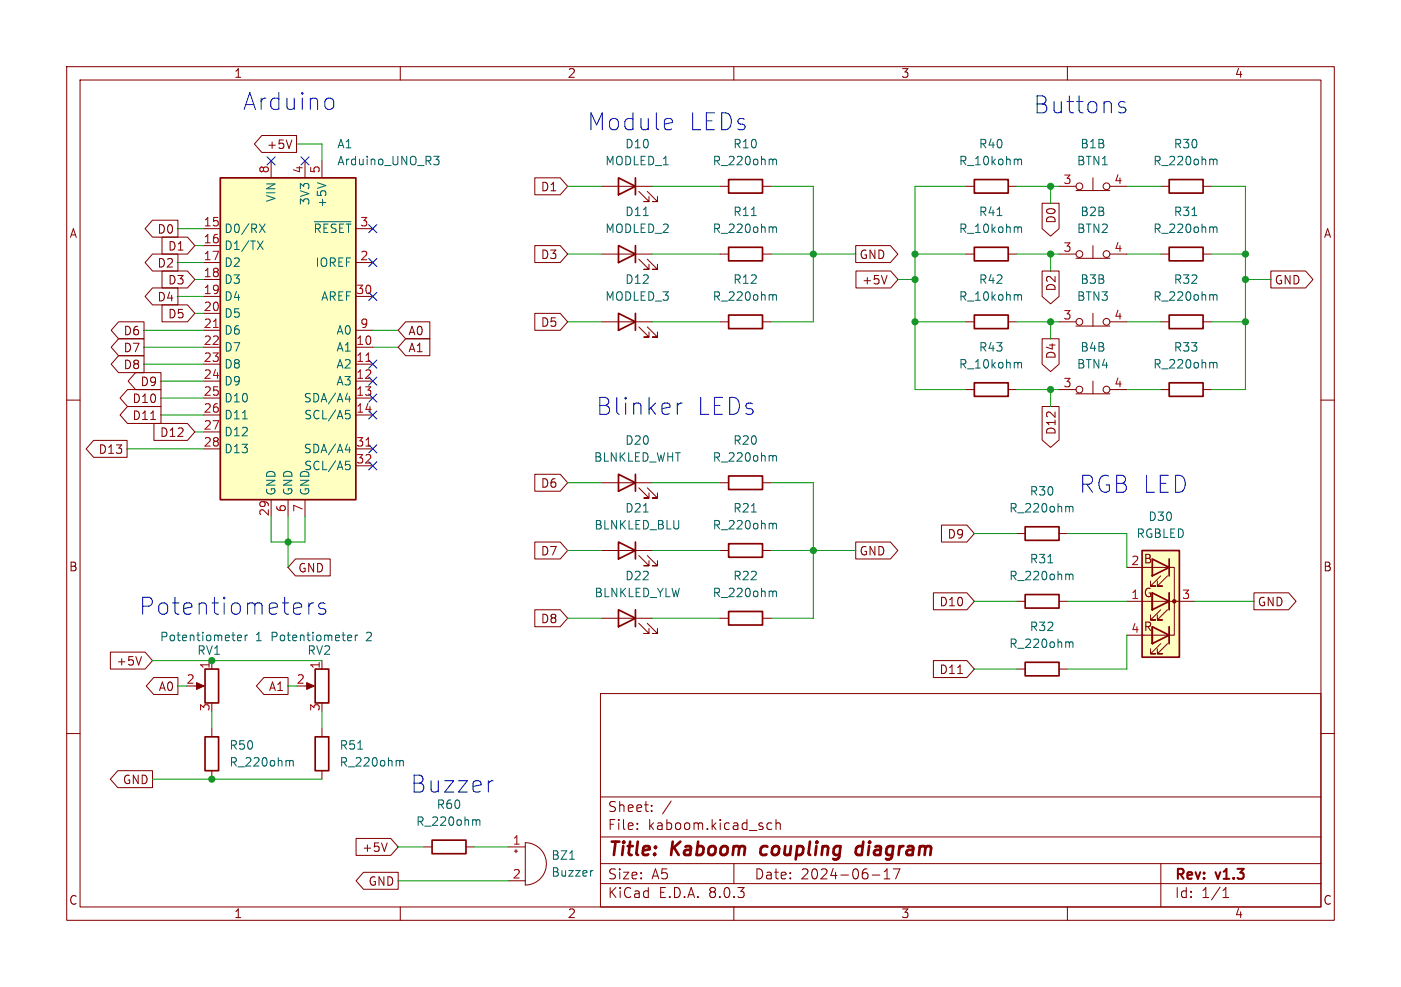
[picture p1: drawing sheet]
<svg xmlns="http://www.w3.org/2000/svg" width="210mm" height="148mm" viewBox="0 0 210 148" stroke-linecap="round" stroke-linejoin="round" font-family="sans-serif">
<g fill="none" stroke="#840000" stroke-width=".15">
<path d="M10 10h190v128h-190zM12 12h186v124h-186zM60 10v2M110 10v2M160 10v2M10 60h2M158.7 58.4h2.6M161.3 59.1h5.1M163.8 57.2v1.9M166.4 58.4h2.5M198 60h2M10 110h2"/>
<path d="M90 104h108v32h-108zM90 119.5h108M198 110h2M60 136v2M90 132.5h108M90 129.5h108M90 125.5h108M95.5 124.2v.2M95.5 123.5v.1M97.7 121.5v.2M97.7 120.8v.1M100.6 120.1l-1.3 1.9"/>
<path d="M110 136v2M110 129.5v3M115 124.1l.3 .3 .4-.1M115.7 123.5l-.4-.1-.3 .3M116.3 123.5a.37 .37 0 0 1 .7 .1v.8M116.3 122.9v1.5M130.8 131.2h1.1M132.5 131.8h.9M132.5 130.7l.5-.4v1.5M134.9 130.3l-.6 1.5M160 136v2M174 129.5v6.5"/>
<path d="M183.3 134.6h.9M183.3 133.5l.5-.4v1.5"/>
<circle cx="161.8" cy="58.4" r=".51"/>
<circle cx="165.9" cy="58.4" r=".51"/>
</g>
<path d="M114.2 127.1l-.2 .7 .3 .4M129.3 127a.66 .66 0 0 0-1 .3v.5l.1 .3 .2 .1 .6-.1M129.4 126.2l-.2 2" fill="none" stroke="#840000" stroke-width=".4"/>
<path d="M33 26.7h20.3v48.2h-20.3z" fill="#ffffc2"/>
<path d="M33 26.7h20.3v48.2h-20.3zM92.7 71.1l2.5 1.3-2.5 1.3zM95.2 71.1v2.6M109.2 71.4h5.1v2h-5.1zM153.7 79h5v2h-5zM92.7 91.4l2.5 1.3-2.5 1.3zM92.7 81.3l2.5 1.3-2.5 1.2zM95.2 81.3v2.5M95.2 91.4v2.6M109.2 91.7h5.1v2h-5.1zM153.7 89.2h5v2h-5zM153.7 99.3h5v2h-5z" fill="none" stroke="#840000" stroke-width=".25"/>
<g fill="none" stroke="#840000" stroke-width=".15">
<path d="M30.5 34.3h2.5M30.5 36.8h2.5M30.5 39.4h2.5M40.6 24.1v2.6M45.7 24.1v2.6M48.3 24.1v2.6M53.3 34.3h2.6M53.3 39.4h2.6M30.5 52.1h2.5M30.5 54.6h2.5M30.5 57.2h2.5M30.5 59.7h2.5"/>
<path d="M30.5 41.9h2.5M30.5 44.5h2.5M30.5 47h2.5M30.5 49.5h2.5M53.3 52.1h2.6M53.3 54.6h2.6M53.3 57.2h2.6M53.3 59.7h2.6M53.3 44.5h2.6M53.3 49.5h2.6M30.5 62.2h2.5M30.5 64.8h2.5"/>
<path d="M30.5 67.3h2.5M40.6 74.9v2.6M43.2 74.9v2.6M45.7 74.9v2.6M53.3 62.2h2.6M53.3 67.3h2.6M53.3 69.9h2.6M90.2 72.4h7.6M95.8 73.2l1.5 1.5h-.8h.8v-.8M97 73.2l1.6 1.5h-.8h.8v-.8M107.9 72.4h1.3M114.3 72.4h1.3"/>
<path d="M90.2 92.7h7.6M90.2 82.6h7.6M95.8 93.5l1.5 1.5h-.8h.8v-.8M95.8 83.3l1.5 1.5h-.8h.8v-.7M97 93.5l1.6 1.5h-.8h.8v-.8M97 83.3l1.6 1.5h-.8h.8v-.7M107.9 92.7h1.3M114.3 92.7h1.3M152.4 80h1.3M152.4 90.2h1.3M158.7 80h1.3M158.7 90.2h1.3"/>
<path d="M152.4 100.3h1.3M158.7 100.3h1.3"/>
</g>
<path d="M32 49.1h.7M54.9 54.2h.7M54.9 66.9h.7" fill="none" stroke="#a90000" stroke-width=".15"/>
<g fill="none" stroke="#006464" stroke-width=".15">
<path d="M38.6 36.1l.8 1.3M38.9 33.6l.8 1.3M39.4 36.1l-.8 1.3M39.7 33.6l-.8 1.3M47.1 33.2h5.5M47.6 27.4l1.2 .4M65 23.4h.8l-.4 .5 .3 .1 .1 .5-.2 .2h-.4M51.8 59.8h.8M52.4 59.4v.9M36.3 62.8h.8M51.8 67.5h.8M51.8 61.5h.6"/>
<path d="M51.8 69.2h.6M51.9 62h.3l.3 .3-.1 .4-.5 .1M51.9 69.6h.3l.3 .3-.1 .5h-.5M52.4 67v.9M96.4 76.8h.8M115.8 68.5l.2-.2 .3 .1 .1 .8M160.3 76.1l.2-.2 .3 .1v.8M115.8 88.8l.2-.2 .3 .1 .1 .8M157.1 84.4h.7M160.3 86.3l.2-.2 .3 .1v.7M160.3 96.4l.2-.1h.3v.8"/>
</g>
<path d="M171.2 82.6h5.6v16h-5.6z" fill="#ffffc2"/>
<g fill="#840000" stroke="#840000" stroke-width=".15">
<path d="M46 102.4l1.1 .5-1.1 .5z"/>
<path d="M29.5 102.4l1.1 .5-1.1 .5z"/>
<circle cx="176" cy="90.2" r=".25"/>
</g>
<g fill="none" stroke="#840000" stroke-width=".15">
<path d="M22.9 38.1h3.8v2.5h-3.8l-1.2-1.2zM22.9 33h3.8v2.6h-3.8l-1.2-1.3zM24.3 35.6h3.8l1.1 1.2-1.1 1.3h-3.8zM39.2 20.3h5.2v2.6h-5.2l-1.1-1.3zM43.8 21l-.5 1.3M80.2 36.8h3.8l1.1 1.3-1.1 1.3h-3.8zM80.2 26.7h3.8l1.1 1.2-1.1 1.3h-3.8zM90.2 27.9h7.6M90.2 38.1h7.6M95.8 28.7l1.5 1.5h-.8h.8v-.7M95.8 38.9l1.5 1.5h-.8h.8v-.8M97 28.7l1.6 1.5h-.8h.8v-.7"/>
<path d="M97 38.9l1.6 1.5h-.8h.8v-.8M107.9 27.9h1.3M107.9 38.1h1.3M114.3 27.9h1.3M114.3 38.1h1.3M128.3 36.8h5.2l1.1 1.3-1.1 1.3h-5.2zM144.8 27.9h1.2M144.8 38.1h1.2M151.1 27.9h1.3M151.1 38.1h1.3M156.2 30.5h2.6v3.8l-1.3 1.1-1.3-1.1zM158.7 27.9h2.6"/>
<path d="M158.7 38.1h2.6M161.3 38.7h5.1M161.3 28.6h5.1M163.8 26.7v1.9M163.8 36.8v1.9M166.4 27.9h2.5M166.4 38.1h2.5M174 27.9h1.3M174 38.1h1.3M180.3 27.9h1.3M180.3 38.1h1.3M17.8 50.8h3.8v2.5h-3.8l-1.1-1.2z"/>
<path d="M17.8 53.3h3.8v2.6h-3.8l-1.1-1.3zM17.8 48.3h3.8v2.5h-3.8l-1.1-1.3zM19.1 58.4h5v2.6h-5l-1.1-1.3zM20.3 55.9h3.8v2.5h-3.8l-1.1-1.2zM22.9 43.2h3.8v2.5h-3.8l-1.2-1.2zM24.3 45.7h3.8l1.1 1.3-1.1 1.3h-3.8zM24.3 40.6h3.8l1.1 1.3-1.1 1.3h-3.8zM60.8 50.8h3.6v2.5h-3.6l-1.1-1.2zM60.8 48.3h3.6v2.5h-3.6l-1.1-1.3zM80.2 47h3.8l1.1 1.3-1.1 1.2h-3.8zM90.2 48.3h7.6M95.8 49l1.5 1.5h-.8h.8v-.7"/>
<path d="M97 49l1.6 1.5h-.8h.8v-.7M107.9 48.3h1.3M114.3 48.3h1.3M128.3 40.6h5.2l1.1 1.3-1.1 1.3h-5.2zM133 41.3l-.5 1.3M144.8 58.4h1.2M144.8 48.3h1.2M151.1 58.4h1.3M151.1 48.3h1.3M156.2 40.6h2.6v3.9l-1.3 1.1-1.3-1.1zM156.2 50.8h2.6v3.8l-1.3 1.1-1.3-1.1zM158.7 48.3h2.6"/>
<path d="M161.3 48.9h5.1M163.8 47v1.9M166.4 48.3h2.5M174 58.4h1.3M174 48.3h1.3M180.3 58.4h1.3M180.3 48.3h1.3M190.5 40.6h5.2l1.1 1.3-1.1 1.3h-5.2zM14 66h5v2.6h-5l-1.1-1.3zM19.1 61h5v2.5h-5l-1.1-1.3zM22.6 62.9h.7M23.1 63.5h5l1.1 1.3-1.1 1.2h-5z"/>
<path d="M80.2 71.1h3.8l1.1 1.3-1.1 1.3h-3.8zM141.1 78.7h3.8l1.1 1.3-1.1 1.3h-3.8zM156.2 61h2.6v5l-1.3 1.1-1.3-1.1zM16.5 97.8h5.2l1.2 1.3-1.2 1.2h-5.2zM21.2 98.5l-.4 1.2M31.7 99.1v1.2M44.3 83.8h5.2v2.6h-5.2l-1.1-1.3zM48.3 99.1v1.2M80.2 81.3h3.8l1.1 1.3-1.1 1.2h-3.8zM80.2 91.4h3.8l1.1 1.3-1.1 1.3h-3.8zM107.9 82.6h1.3M114.3 82.6h1.3"/>
<path d="M128.3 81.3h5.2l1.1 1.3-1.1 1.2h-5.2zM139.9 88.9h5l1.1 1.3-1.1 1.2h-5zM139.9 99.1h5l1.1 1.2-1.1 1.3h-5zM168.9 85.1h2.5M168.9 90.2h2.5M168.9 95.3h2.5M172.7 88.9v2.5zM172.7 91.4h.1M172.7 94v2.5zM172.7 96.5h.1M172.7 85.1h2.6M172.7 90.2h6.4"/>
<path d="M174 86.4l-1.5 1.5h.7h-.7v-.8M174 91.4l-1.5 1.6h.7h-.7v-.8M174 96.5l-1.5 1.5h.7h-.7v-.7M175 85.1h1v10.2h-3.3M175 86.4l-1.5 1.5h.7h-.7v-.8M175 91.4l-1.5 1.6h.7h-.7v-.8M175 96.5l-1.5 1.5h.7h-.7v-.7M175.3 88.9v2.5M175.3 94v2.5M188 88.9h5.2l1.1 1.3-1.1 1.2h-5.2zM17.7 115.6h5.2v2.5h-5.2l-1.2-1.3zM23 101.6h3.7v2.5h-3.7l-1.1-1.2z"/>
<path d="M29.2 102.9h1M31.7 109.2v1.3M31.7 115.6v1.2M39.5 101.6h3.7v2.5h-3.7l-1.1-1.2zM45.7 102.9h1M48.3 109.2v1.3M48.3 115.6v1.2M143.6 101h.7M53.4 125.7h5.2l1.1 1.3-1.1 1.3h-5.2zM54.5 130.8h5.2v2.6h-5.2l-1.1-1.3zM58 126.4l-.4 1.3M63.5 127h1.3"/>
<path d="M69.8 127h1.3M76.2 127h2.5M76.2 132.1h2.5M77.1 127.6h.5M77.3 127.4v.5M78.7 126.4a3.2 3.2 0 0 1 3.2 3.1 3.2 3.2 0 0 1-3.2 3.2z"/>
<circle cx="161.8" cy="38.1" r=".51"/>
<circle cx="161.8" cy="27.9" r=".51"/>
<circle cx="165.9" cy="38.1" r=".51"/>
<circle cx="165.9" cy="27.9" r=".51"/>
<circle cx="161.8" cy="48.3" r=".51"/>
<circle cx="165.9" cy="48.3" r=".51"/>
</g>
<g fill="none" stroke="#840000" stroke-width=".25">
<path d="M92.7 26.7l2.5 1.2-2.5 1.3zM92.7 36.8l2.5 1.3-2.5 1.3zM95.2 26.7v2.5M95.2 36.8v2.6M109.2 26.9h5.1v2.1h-5.1zM109.2 37.1h5.1v2h-5.1zM146 26.9h5.1v2.1h-5.1zM146 37.1h5.1v2h-5.1zM175.3 26.9h5v2.1h-5zM175.3 37.1h5v2h-5zM92.7 47l2.5 1.3-2.5 1.2zM95.2 47v2.5"/>
<path d="M109.2 47.2h5.1v2.1h-5.1zM146 47.2h5.1v2.1h-5.1zM146 57.4h5.1v2h-5.1zM175.3 57.4h5v2h-5zM175.3 47.2h5v2.1h-5zM109.2 81.5h5.1v2.1h-5.1zM171.2 82.6h5.6v16h-5.6zM172.7 83.8l2.6 1.3-2.6 1.3zM172.7 88.9l2.6 1.3-2.6 1.2zM172.7 94l2.6 1.3-2.6 1.2zM175.3 83.8v2.6M175.3 88.9v2.5"/>
<path d="M175.3 94v2.5M30.7 110.5h2.1v5.1h-2.1zM30.7 100.3h2.1v5.1h-2.1zM47.2 110.5h2.1v5.1h-2.1zM47.2 100.3h2.1v5.1h-2.1zM64.8 126h5v2h-5z"/>
</g>
<g fill="none" stroke="#006464" stroke-width=".15">
<path d="M96.4 32.3h.8M112.6 32.3h.8M115.8 24l.2-.1h.3l.1 .8M115.8 34.2l.2-.2 .3 .1 .1 .8M149.5 32.3h.7M152.6 23.9h.5v.8M152.6 34.1h.5v.8M178.7 32.3h.7M181.9 24l.2-.1h.3v.8M181.9 34.2l.2-.2 .3 .1v.8M115.8 44.4l.2-.2h.3l.1 .8M152.6 54.4h.5v.8"/>
<path d="M152.6 44.2h.5v.8M181.9 44.4l.2-.2h.3v.8M181.9 54.5l.2-.2 .3 .1v.8M112.6 76.8h.8M115.8 78.7l.2-.2h.3l.1 .8M35.6 95.7l.6-.2-.1-.2-.3-.1-.2 .2 .1 .6h.4M36.7 95.2v.9M37.1 95.2l-.2 .1-.2 .2M52.1 95.7l.6-.2v-.2l-.4-.1-.2 .2 .1 .6h.5M53.3 95.2v.9M53.6 95.2l-.2 .1-.1 .2M43.4 114.2l.2-.2 .3 .1 .1 .8"/>
<path d="M53.6 112.3h.8M59.9 114.2l.2-.2 .3 .1 .1 .8M71.4 123.1l.2-.2 .3 .1v.8M85.4 128.8h.7M88.9 130.5l-.3 .1"/>
</g>
<path d="M49.5 14.7l.3 .1 .2 .4v.7l-.2 .4-.3 .1M100.7 17.9l.1 .5-1.2 .2M167.8 16l.8 .2 .2 .2-.2 .4-.2 .1h-.5M167.8 15.3l.2-.1 .6 .1M101.5 60.4v1.7M102.3 60.4a.65 .65 0 0 0-.8 .5M46.3 90.4v1.7M47 90.4a.65 .65 0 0 0-.7 .5M48.7 90.5l-.6-.1-.2 .1-.1 .3 .1 .3 .8 .3 .1 .2-.1 .4-.2 .1h-.5l-.2-.1M73.7 117.1h.2" fill="none" stroke="#0000c2" stroke-width=".15"/>
<g fill="none" stroke="#009600" stroke-width=".15">
<path d="M26.7 34.3h3.8M26.7 39.4h3.8M29.2 36.8h1.3M44.4 21.6h3.9v2.5M85.1 27.9h5.1M85.1 38.1h5.1M97.8 27.9h10.1M97.8 38.1h10.1M115.6 27.9h6.3v20.4h-6.3M115.6 38.1h12.7M137.2 38.1h7.6M144.8 27.9h-7.6v30.5h7.6"/>
<path d="M152.4 27.9h6.3M152.4 38.1h6.3M157.5 27.9v2.6M157.5 38.1v2.5M168.9 27.9h5.1M168.9 38.1h5.1M181.6 27.9h5.1v30.5h-5.1M181.6 38.1h5.1M21.6 52.1h8.9M21.6 54.6h8.9M21.6 49.5h8.9M24.1 57.2h6.4"/>
<path d="M24.1 59.7h6.4M26.7 44.5h3.8M29.2 41.9h1.3M29.2 47h1.3M55.9 52.1h3.8M55.9 49.5h3.8M85.1 48.3h5.1M97.8 48.3h10.1M134.6 41.9h2.6M137.2 48.3h7.6M152.4 48.3h6.3M152.4 58.4h6.3"/>
<path d="M157.5 48.3v2.5M157.5 58.4v2.6M168.9 48.3h5.1M168.9 58.4h5.1M181.6 48.3h5.1M186.7 41.9h3.8M19 67.3h11.5M24.1 62.2h6.4M29.2 64.8h1.3M40.6 77.5v3.8h5.1v-3.8M43.2 77.5v7.6M85.1 72.4h5.1"/>
<path d="M97.8 72.4h10.1M115.6 72.4h6.3v20.3h-6.3M22.9 99.1h25.4M85.1 82.6h5.1M85.1 92.7h5.1M97.8 82.6h10.1M97.8 92.7h10.1M115.6 82.6h12.7M146 90.2h6.4M146 80h6.4M160 90.2h8.9M160 80h8.9v5.1"/>
<path d="M168.9 95.3v5h-8.9M179.1 90.2h8.9M22.9 116.8h25.4M26.7 102.9h1.2M31.7 106.7v2.5M43.2 102.9h1.2M48.3 106.7v2.5M146 100.3h6.4M59.7 127h3.8M59.7 132.1h16.5M71.1 127h5.1"/>
</g>
<g fill="none" stroke="#000084" stroke-width=".15">
<path d="M40 23.5l1.2 1.2M41.2 23.5l-1.2 1.2M45.1 23.5l1.2 1.2M46.3 23.5l-1.2 1.2M55.3 33.7l1.2 1.2M55.3 38.8l1.2 1.2M56.5 33.7l-1.2 1.2M56.5 38.8l-1.2 1.2M55.3 56.5l1.2 1.3M55.3 59.1l1.2 1.2M55.3 54l1.2 1.2M55.3 43.8l1.2 1.3"/>
<path d="M56.5 56.5l-1.2 1.3M56.5 59.1l-1.2 1.2M56.5 54l-1.2 1.2M56.5 43.8l-1.2 1.3M55.3 61.6l1.2 1.2M55.3 69.2l1.2 1.3M55.3 66.7l1.2 1.2M56.5 61.6l-1.2 1.2M56.5 69.2l-1.2 1.3M56.5 66.7l-1.2 1.2"/>
</g>
<g fill="#009600" stroke="#009600" stroke-width=".15">
<circle cx="43.2" cy="81.3" r=".46"/>
<circle cx="31.7" cy="99.1" r=".46"/>
<circle cx="31.7" cy="116.8" r=".46"/>
<circle cx="121.9" cy="82.6" r=".46"/>
<circle cx="186.7" cy="48.3" r=".46"/>
<circle cx="186.7" cy="38.1" r=".46"/>
<circle cx="186.7" cy="41.9" r=".46"/>
<circle cx="157.5" cy="38.1" r=".46"/>
<circle cx="157.5" cy="27.9" r=".46"/>
<circle cx="157.5" cy="58.4" r=".46"/>
<circle cx="157.5" cy="48.3" r=".46"/>
<circle cx="137.2" cy="48.3" r=".46"/>
<circle cx="137.2" cy="38.1" r=".46"/>
<circle cx="137.2" cy="41.9" r=".46"/>
<circle cx="121.9" cy="38.1" r=".46"/>
</g>
<g font-size="3.5" fill="#0000c2">
<text x="36.4" y="16.7">Arduino</text>
<text x="154.9" y="17.3">Buttons</text>
<text x="88" y="19.8">Module</text>
<text x="103.2" y="19.8">LEDs</text>
<text x="89.3" y="62.5">Blinker</text>
<text x="104.4" y="62.5">LEDs</text>
<text x="161.7" y="74.1">RGB LED</text>
<text x="20.8" y="92.4">Potentiometers</text>
<text x="61.5" y="119.1">Buzzer</text>
</g>
<g font-size="2.8" fill="#840000">
<text x="91" y="128.9">Title:</text>
<text x="100.7" y="128.9">Kaboom</text>
<text x="114.9" y="128.9">coupling</text>
<text x="130" y="128.9">diagram</text>
</g>
<g font-size="2.1" fill="#840000">
<text x="91" y="124.7">File:</text>
<text x="91" y="122">Sheet:</text>
<text x="97.1" y="124.7">kaboom.kicad_sch</text>
<text x="91" y="134.9">KiCad</text>
<text x="91" y="132.1">Size:</text>
<text x="97.7" y="132.1">A5</text>
<text x="98.7" y="134.9">E.D.A.</text>
<text x="106.3" y="134.9">8.0.3</text>
<text x="113" y="132.1">Date:</text>
<text x="120" y="132.1">2024-06-17</text>
<text x="176" y="132.3">Rev:</text>
<text x="176" y="134.9">Id:</text>
<text x="180.1" y="134.9">1/1</text>
<text x="182.4" y="132.3">v1.3</text>
</g>
<g font-size="1.8" fill="#840000">
<text x="35" y="11.9">1</text>
<text x="85" y="11.9">2</text>
<text x="135" y="11.9">3</text>
<text x="185" y="11.9">4</text>
<text x="39.9" y="22.5">+5V</text>
<text x="81" y="28.9">D1</text>
<text x="10.3" y="35.9">A</text>
<text x="23.5" y="35.2">D0</text>
<text x="158.4" y="33.6" transform="rotate(-90 158.4 33.6)">D0</text>
<text x="198.4" y="35.9">A</text>
<text x="23.5" y="40.3">D2</text>
<text x="25.1" y="37.8">D1</text>
<text x="81" y="39.1">D3</text>
<text x="128.7" y="39.1">GND</text>
<text x="23.5" y="45.4">D4</text>
<text x="25.1" y="47.9">D5</text>
<text x="25.1" y="42.9">D3</text>
<text x="129.1" y="42.9">+5V</text>
<text x="158.4" y="43.8" transform="rotate(-90 158.4 43.8)">D2</text>
<text x="191" y="42.9">GND</text>
<text x="18.4" y="53">D7</text>
<text x="18.4" y="50.5">D6</text>
<text x="61.1" y="53">A1</text>
<text x="61.1" y="50.5">A0</text>
<text x="81" y="49.2">D5</text>
<text x="158.4" y="54" transform="rotate(-90 158.4 54)">D4</text>
<text x="18.4" y="55.6">D8</text>
<text x="21" y="58.1">D9</text>
<text x="19.8" y="60.6">D10</text>
<text x="19.8" y="63.2">D11</text>
<text x="23.9" y="65.7">D12</text>
<text x="158.4" y="65.3" transform="rotate(-90 158.4 65.3)">D12</text>
<text x="14.7" y="68.3">D13</text>
<text x="81" y="73.3">D6</text>
<text x="81" y="83.5">D7</text>
<text x="128.7" y="83.5">GND</text>
<text x="141.9" y="81">D9</text>
<text x="10.3" y="85.9">B</text>
<text x="44.6" y="86">GND</text>
<text x="171.3" y="84.7">B</text>
<text x="171.3" y="89.8">G</text>
<text x="198.3" y="85.9">B</text>
<text x="81" y="93.7">D8</text>
<text x="140.7" y="91.1">D10</text>
<text x="171.3" y="94.9">R</text>
<text x="188.4" y="91.1">GND</text>
<text x="17.4" y="100">+5V</text>
<text x="140.7" y="101.3">D11</text>
<text x="23.7" y="103.8">A0</text>
<text x="40.2" y="103.8">A1</text>
<text x="18.3" y="117.8">GND</text>
<text x="54.2" y="128">+5V</text>
<text x="10.3" y="135.9">C</text>
<text x="35" y="137.9">1</text>
<text x="55.1" y="133">GND</text>
<text x="85" y="137.9">2</text>
<text x="135" y="137.9">3</text>
<text x="185" y="137.9">4</text>
<text x="198.3" y="135.9">C</text>
</g>
<g font-size="1.8" fill="#006464">
<text x="50.5" y="22.5">A1</text>
<text x="93.6" y="22.5">D10</text>
<text x="109.8" y="22.5">R10</text>
<text x="146.6" y="22.5">R40</text>
<text x="161.9" y="22.5">B1B</text>
<text x="175.9" y="22.5">R30</text>
<text x="50.5" y="25">Arduino_UNO_R3</text>
<text x="90.6" y="25">MODLED_1</text>
<text x="106.7" y="25">R_220ohm</text>
<text x="143.7" y="25">R_10kohm</text>
<text x="161.3" y="25">BTN1</text>
<text x="172.8" y="25">R_220ohm</text>
<text x="33.5" y="35.2">D0/RX</text>
<text x="41.5" y="30.4" transform="rotate(-90 41.5 30.4)">VIN</text>
<text x="46.6" y="30.9" transform="rotate(-90 46.6 30.9)">3V3</text>
<text x="46.9" y="35.2">~{RESET}</text>
<text x="49.1" y="31.3" transform="rotate(-90 49.1 31.3)">+5V</text>
<text x="90.6" y="35.2">MODLED_2</text>
<text x="93.6" y="32.6">D11</text>
<text x="106.7" y="35.2">R_220ohm</text>
<text x="109.8" y="32.6">R11</text>
<text x="143.7" y="35.2">R_10kohm</text>
<text x="146.6" y="32.6">R41</text>
<text x="161.3" y="35.2">BTN2</text>
<text x="161.9" y="32.6">B2B</text>
<text x="172.8" y="35.2">R_220ohm</text>
<text x="175.9" y="32.6">R31</text>
<text x="33.5" y="37.7">D1/TX</text>
<text x="33.5" y="40.2">D2</text>
<text x="47.2" y="40.2">IOREF</text>
<text x="33.5" y="42.8">D3</text>
<text x="33.5" y="45.3">D4</text>
<text x="33.5" y="47.9">D5</text>
<text x="48" y="45.3">AREF</text>
<text x="90.6" y="45.3">MODLED_3</text>
<text x="93.6" y="42.8">D12</text>
<text x="106.7" y="45.3">R_220ohm</text>
<text x="109.8" y="42.8">R12</text>
<text x="143.7" y="45.3">R_10kohm</text>
<text x="146.6" y="42.8">R42</text>
<text x="161.3" y="45.3">BTN3</text>
<text x="161.9" y="42.8">B3B</text>
<text x="172.8" y="45.3">R_220ohm</text>
<text x="175.9" y="42.8">R32</text>
<text x="33.5" y="50.4">D6</text>
<text x="33.5" y="52.9">D7</text>
<text x="50.3" y="52.9">A1</text>
<text x="50.3" y="50.4">A0</text>
<text x="146.6" y="52.9">R43</text>
<text x="161.9" y="52.9">B4B</text>
<text x="175.9" y="52.9">R33</text>
<text x="33.5" y="55.5">D8</text>
<text x="33.5" y="58">D9</text>
<text x="50.3" y="55.5">A2</text>
<text x="50.3" y="58">A3</text>
<text x="143.7" y="55.5">R_10kohm</text>
<text x="161.3" y="55.5">BTN4</text>
<text x="172.8" y="55.5">R_220ohm</text>
<text x="33.5" y="60.6">D10</text>
<text x="33.5" y="63.1">D11</text>
<text x="33.5" y="65.6">D12</text>
<text x="45.4" y="60.6">SDA/A4</text>
<text x="45.5" y="63.1">SCL/A5</text>
<text x="33.5" y="68.2">D13</text>
<text x="45.4" y="68.2">SDA/A4</text>
<text x="45.5" y="70.7">SCL/A5</text>
<text x="88.9" y="69.4">BLNKLED_WHT</text>
<text x="93.6" y="66.9">D20</text>
<text x="106.7" y="69.4">R_220ohm</text>
<text x="109.8" y="66.9">R20</text>
<text x="41.5" y="74.4" transform="rotate(-90 41.5 74.4)">GND</text>
<text x="44" y="74.4" transform="rotate(-90 44 74.4)">GND</text>
<text x="46.6" y="74.4" transform="rotate(-90 46.6 74.4)">GND</text>
<text x="93.6" y="77.1">D21</text>
<text x="109.8" y="77.1">R21</text>
<text x="151.2" y="77.1">R_220ohm</text>
<text x="154.3" y="74.5">R30</text>
<text x="89" y="79.6">BLNKLED_BLU</text>
<text x="106.7" y="79.6">R_220ohm</text>
<text x="170.3" y="80.9">RGBLED</text>
<text x="172" y="78.3">D30</text>
<text x="89" y="89.8">BLNKLED_YLW</text>
<text x="93.6" y="87.2">D22</text>
<text x="106.7" y="89.8">R_220ohm</text>
<text x="109.8" y="87.2">R22</text>
<text x="151.2" y="87.2">R_220ohm</text>
<text x="154.3" y="84.7">R31</text>
<text x="154.3" y="94.8">R32</text>
<text x="23.9" y="96.4">Potentiometer</text>
<text x="29.5" y="98.4">RV1</text>
<text x="38.3" y="96.4">1 Potentiometer</text>
<text x="46" y="98.4">RV2</text>
<text x="54.8" y="96.4">2</text>
<text x="151.2" y="97.4">R_220ohm</text>
<text x="34.3" y="112.6">R50</text>
<text x="50.8" y="112.6">R51</text>
<text x="34.3" y="115.2">R_220ohm</text>
<text x="50.8" y="115.2">R_220ohm</text>
<text x="62.3" y="124.1">R_220ohm</text>
<text x="65.4" y="121.5">R60</text>
<text x="82.6" y="129.1">BZ1</text>
<text x="82.6" y="131.7">Buzzer</text>
</g>
<g font-size="1.8" fill="#a90000">
<text x="40.4" y="26.1" transform="rotate(-90 40.4 26.1)">8</text>
<text x="45.5" y="26.1" transform="rotate(-90 45.5 26.1)">4</text>
<text x="48" y="26.1" transform="rotate(-90 48 26.1)">5</text>
<text x="159.3" y="27.7">3</text>
<text x="166.9" y="27.7">4</text>
<text x="30.4" y="34">15</text>
<text x="53.9" y="34">3</text>
<text x="30.4" y="36.6">16</text>
<text x="30.4" y="39.1">17</text>
<text x="30.4" y="41.7">18</text>
<text x="53.9" y="39.1">2</text>
<text x="159.3" y="37.8">3</text>
<text x="166.9" y="37.8">4</text>
<text x="30.4" y="44.2">19</text>
<text x="30.4" y="46.7">20</text>
<text x="53.3" y="44.2">30</text>
<text x="30.4" y="49.3">21</text>
<text x="30.4" y="51.8">22</text>
<text x="53.3" y="51.8">10</text>
<text x="53.9" y="49.3">9</text>
<text x="159.3" y="48">3</text>
<text x="166.9" y="48">4</text>
<text x="30.4" y="54.4">23</text>
<text x="30.4" y="56.9">24</text>
<text x="30.4" y="59.4">25</text>
<text x="53.3" y="54.4">11</text>
<text x="53.3" y="56.9">12</text>
<text x="53.3" y="59.4">13</text>
<text x="159.3" y="58.2">3</text>
<text x="166.9" y="58.2">4</text>
<text x="30.4" y="62">26</text>
<text x="30.4" y="64.5">27</text>
<text x="53.3" y="62">14</text>
<text x="30.4" y="67.1">28</text>
<text x="53.3" y="67.1">31</text>
<text x="53.3" y="69.6">32</text>
<text x="40.4" y="77.5" transform="rotate(-90 40.4 77.5)">29</text>
<text x="42.9" y="76.9" transform="rotate(-90 42.9 76.9)">6</text>
<text x="45.5" y="76.9" transform="rotate(-90 45.5 76.9)">7</text>
<text x="169.5" y="89.9">1</text>
<text x="169.5" y="84.8">2</text>
<text x="177.1" y="89.9">3</text>
<text x="169.5" y="95">4</text>
<text x="31.5" y="100.4" transform="rotate(-90 31.5 100.4)">1</text>
<text x="48" y="100.4" transform="rotate(-90 48 100.4)">1</text>
<text x="27.9" y="102.6">2</text>
<text x="31.5" y="106.8" transform="rotate(-90 31.5 106.8)">3</text>
<text x="44.4" y="102.6">2</text>
<text x="48" y="106.8" transform="rotate(-90 48 106.8)">3</text>
<text x="76.8" y="126.7">1</text>
<text x="76.8" y="131.8">2</text>
</g>
</svg>
